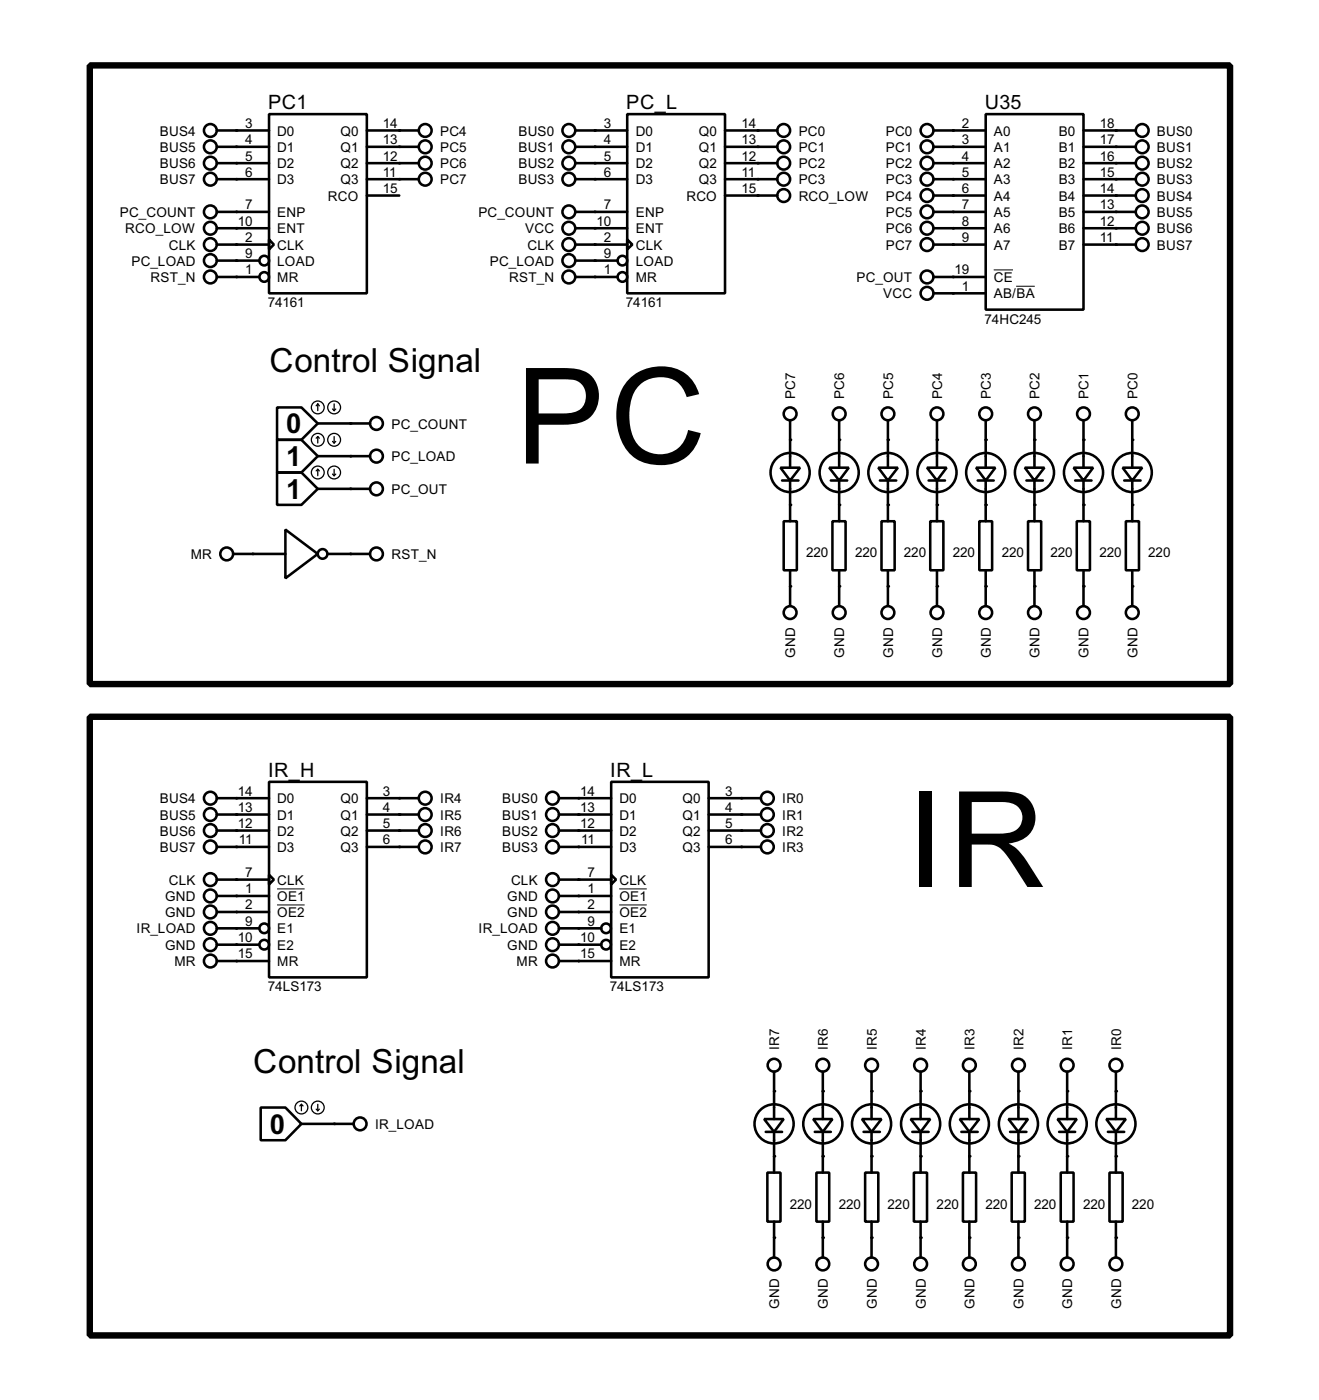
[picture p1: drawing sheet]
<svg xmlns="http://www.w3.org/2000/svg" width="206mm" height="218mm" viewBox="0 0 206 218" stroke-linecap="round" stroke-linejoin="round" font-family="sans-serif">
<g fill="#000">
<circle cx="36.9" cy="35.6" r=".2"/>
<circle cx="36.9" cy="20.4" r=".2"/>
<circle cx="36.9" cy="25.5" r=".2"/>
<circle cx="36.9" cy="33.1" r=".2"/>
<circle cx="36.9" cy="22.9" r=".2"/>
<circle cx="36.9" cy="38.2" r=".2"/>
<circle cx="36.9" cy="28" r=".2"/>
<circle cx="62.3" cy="20.4" r=".2"/>
<circle cx="62.3" cy="25.5" r=".2"/>
<circle cx="62.3" cy="28" r=".2"/>
<circle cx="62.3" cy="22.9" r=".2"/>
<circle cx="92.8" cy="25.5" r=".2"/>
<circle cx="92.8" cy="28" r=".2"/>
<circle cx="92.8" cy="20.4" r=".2"/>
<circle cx="92.8" cy="22.9" r=".2"/>
<circle cx="92.8" cy="33.1" r=".2"/>
<circle cx="92.8" cy="35.6" r=".2"/>
<circle cx="92.8" cy="38.2" r=".2"/>
<circle cx="118.2" cy="25.5" r=".2"/>
<circle cx="118.2" cy="20.4" r=".2"/>
<circle cx="118.2" cy="30.5" r=".2"/>
<circle cx="118.2" cy="22.9" r=".2"/>
<circle cx="118.2" cy="28" r=".2"/>
<circle cx="148.6" cy="35.6" r=".2"/>
<circle cx="148.6" cy="38.2" r=".2"/>
<circle cx="148.6" cy="20.4" r=".2"/>
<circle cx="148.6" cy="22.9" r=".2"/>
<circle cx="148.6" cy="25.5" r=".2"/>
<circle cx="148.6" cy="28" r=".2"/>
<circle cx="148.6" cy="30.5" r=".2"/>
<circle cx="148.6" cy="33.1" r=".2"/>
<circle cx="174" cy="20.4" r=".2"/>
<circle cx="174" cy="33.1" r=".2"/>
<circle cx="174" cy="25.5" r=".2"/>
<circle cx="174" cy="28" r=".2"/>
<circle cx="174" cy="35.6" r=".2"/>
<circle cx="174" cy="22.9" r=".2"/>
<circle cx="174" cy="30.5" r=".2"/>
<circle cx="174" cy="38.2" r=".2"/>
<circle cx="36.9" cy="40.7" r=".2"/>
<circle cx="36.9" cy="43.2" r=".2"/>
<circle cx="92.8" cy="40.7" r=".2"/>
<circle cx="92.8" cy="43.2" r=".2"/>
<circle cx="148.6" cy="43.2" r=".2"/>
<circle cx="148.6" cy="45.8" r=".2"/>
<circle cx="54.7" cy="71.2" r=".2"/>
<circle cx="54.7" cy="66.1" r=".2"/>
<circle cx="54.7" cy="76.3" r=".2"/>
<circle cx="123.2" cy="68.6" r=".2"/>
<circle cx="123.2" cy="78.8" r=".2"/>
<circle cx="130.9" cy="78.8" r=".2"/>
<circle cx="130.9" cy="68.6" r=".2"/>
<circle cx="138.5" cy="68.6" r=".2"/>
<circle cx="138.5" cy="78.8" r=".2"/>
<circle cx="146.1" cy="68.6" r=".2"/>
<circle cx="146.1" cy="78.8" r=".2"/>
<circle cx="153.7" cy="68.6" r=".2"/>
<circle cx="153.7" cy="78.8" r=".2"/>
<circle cx="161.3" cy="78.8" r=".2"/>
<circle cx="161.3" cy="68.6" r=".2"/>
<circle cx="169" cy="78.8" r=".2"/>
<circle cx="169" cy="68.6" r=".2"/>
<circle cx="176.6" cy="68.6" r=".2"/>
<circle cx="176.6" cy="78.8" r=".2"/>
<circle cx="39.4" cy="86.4" r=".2"/>
<circle cx="54.7" cy="86.4" r=".2"/>
<circle cx="123.2" cy="91.5" r=".2"/>
<circle cx="130.9" cy="91.5" r=".2"/>
<circle cx="138.5" cy="91.5" r=".2"/>
<circle cx="146.1" cy="91.5" r=".2"/>
<circle cx="153.7" cy="91.5" r=".2"/>
<circle cx="161.3" cy="91.5" r=".2"/>
<circle cx="169" cy="91.5" r=".2"/>
<circle cx="176.6" cy="91.5" r=".2"/>
<circle cx="36.9" cy="132.1" r=".2"/>
<circle cx="36.9" cy="137.2" r=".2"/>
<circle cx="36.9" cy="127.1" r=".2"/>
<circle cx="36.9" cy="129.6" r=".2"/>
<circle cx="36.9" cy="139.8" r=".2"/>
<circle cx="36.9" cy="124.5" r=".2"/>
<circle cx="62.3" cy="129.6" r=".2"/>
<circle cx="62.3" cy="132.1" r=".2"/>
<circle cx="62.3" cy="127.1" r=".2"/>
<circle cx="62.3" cy="124.5" r=".2"/>
<circle cx="90.2" cy="137.2" r=".2"/>
<circle cx="90.2" cy="127.1" r=".2"/>
<circle cx="90.2" cy="124.5" r=".2"/>
<circle cx="90.2" cy="129.6" r=".2"/>
<circle cx="90.2" cy="132.1" r=".2"/>
<circle cx="90.2" cy="139.8" r=".2"/>
<circle cx="115.6" cy="124.5" r=".2"/>
<circle cx="115.6" cy="127.1" r=".2"/>
<circle cx="115.6" cy="132.1" r=".2"/>
<circle cx="115.6" cy="129.6" r=".2"/>
<circle cx="36.9" cy="142.3" r=".2"/>
<circle cx="36.9" cy="144.8" r=".2"/>
<circle cx="36.9" cy="147.4" r=".2"/>
<circle cx="36.9" cy="149.9" r=".2"/>
<circle cx="90.2" cy="142.3" r=".2"/>
<circle cx="90.2" cy="149.9" r=".2"/>
<circle cx="90.2" cy="144.8" r=".2"/>
<circle cx="90.2" cy="147.4" r=".2"/>
<circle cx="52.1" cy="175.3" r=".2"/>
<circle cx="120.7" cy="170.2" r=".2"/>
<circle cx="128.3" cy="170.2" r=".2"/>
<circle cx="135.9" cy="170.2" r=".2"/>
<circle cx="143.6" cy="170.2" r=".2"/>
<circle cx="151.2" cy="170.2" r=".2"/>
<circle cx="158.8" cy="170.2" r=".2"/>
<circle cx="166.4" cy="170.2" r=".2"/>
<circle cx="174" cy="170.2" r=".2"/>
<circle cx="120.7" cy="193.1" r=".2"/>
<circle cx="120.7" cy="180.4" r=".2"/>
<circle cx="128.3" cy="193.1" r=".2"/>
<circle cx="128.3" cy="180.4" r=".2"/>
<circle cx="135.9" cy="193.1" r=".2"/>
<circle cx="135.9" cy="180.4" r=".2"/>
<circle cx="143.6" cy="193.1" r=".2"/>
<circle cx="143.6" cy="180.4" r=".2"/>
<circle cx="151.2" cy="180.4" r=".2"/>
<circle cx="151.2" cy="193.1" r=".2"/>
<circle cx="158.8" cy="193.1" r=".2"/>
<circle cx="158.8" cy="180.4" r=".2"/>
<circle cx="166.4" cy="193.1" r=".2"/>
<circle cx="166.4" cy="180.4" r=".2"/>
<circle cx="174" cy="193.1" r=".2"/>
<circle cx="174" cy="180.4" r=".2"/>
</g>
<g fill="none" stroke="#000" stroke-width=".4">
<path d="M42 17.8h15.2v28h-15.2zM97.8 17.8h15.3v28h-15.3zM153.7 17.8h15.3v30.5h-15.3zM33.8 38.2h8.2M33.8 20.4h8.2M33.8 22.9h8.2M33.8 25.5h8.2M33.8 28h8.2M33.8 33.1h8.2M33.8 35.6h8.2M42 37.4l.7 .8-.7 .7zM57.2 20.4h8.1"/>
<path d="M57.2 22.9h8.1M57.2 25.5h8.1M57.2 28h8.1M57.2 30.5h5.1M89.7 38.2h8.1M89.7 20.4h8.1M89.7 22.9h8.1M89.7 25.5h8.1M89.7 28h8.1M89.7 33.1h8.1M89.7 35.6h8.1M97.8 37.4l.8 .8-.8 .7z"/>
<path d="M113.1 20.4h8.1M113.1 22.9h8.1M113.1 25.5h8.1M113.1 28h8.1M113.1 30.5h8.1M145.6 38.2h8.1M145.6 20.4h8.1M145.6 22.9h8.1M145.6 25.5h8.1M145.6 28h8.1M145.6 33.1h8.1M145.6 35.6h8.1"/>
<path d="M145.6 30.5h8.1M169 38.2h8.1M169 20.4h8.1M169 22.9h8.1M169 25.5h8.1M169 28h8.1M169 33.1h8.1M169 35.6h8.1M169 30.5h8.1M33.8 43.2h6.6M33.8 40.7h6.6M89.7 43.2h6.6"/>
<path d="M89.7 40.7h6.6M145.6 43.2h8.1M145.6 45.8h8.1M43.2 63.6h3.8l2.6 2.5-2.6 2.5h-3.8zM43.2 68.6h3.8l2.6 2.6-2.6 2.5h-3.8zM43.2 73.7h3.8l2.6 2.6-2.6 2.5h-3.8zM49.6 66.1h8.1M49.6 71.2h8.1M49.6 76.3h8.1M121.7 73h3.1l-1.6 2zM122 75h2.5M123.2 65.6v7.4"/>
<path d="M123.2 75v6.3M129.3 73h3.1l-1.5 2zM129.6 75h2.5M130.9 65.6v7.4M130.9 75v6.3M137 73h3l-1.5 2zM137.2 75h2.6M138.5 65.6v7.4M138.5 75v6.3M144.6 73h3l-1.5 2zM144.8 75h2.6M146.1 65.6v7.4"/>
<path d="M146.1 75v6.3M152.2 73h3l-1.5 2zM152.5 75h2.5M153.7 65.6v7.4M153.7 75v6.3M159.8 73h3.1l-1.6 2zM160.1 75h2.5M161.3 65.6v7.4M161.3 75v6.3M167.4 73h3.1l-1.5 2zM167.7 75h2.5M169 65.6v7.4"/>
<path d="M169 75v6.3M175.1 73h3l-1.5 2zM175.3 75h2.6M176.6 65.6v7.4M176.6 75v6.3M36.4 86.4h8.1M44.5 82.6l5.1 3.8-5.1 3.8zM51.1 86.4h6.6M122.2 81.3h2.1v7.7h-2.1zM123.2 89v5.5M129.8 81.3h2.1v7.7h-2.1zM130.9 89v5.5"/>
<path d="M137.5 81.3h2v7.7h-2zM138.5 89v5.5M145.1 81.3h2v7.7h-2zM146.1 89v5.5M152.7 81.3h2v7.7h-2zM153.7 89v5.5M160.3 81.3h2.1v7.7h-2.1zM161.3 89v5.5M167.9 81.3h2.1v7.7h-2.1zM169 89v5.5M175.6 81.3h2v7.7h-2zM176.6 89v5.5"/>
<path d="M33.8 139.8h8.2M33.8 137.2h8.2M33.8 124.5h8.2M33.8 127.1h8.2M33.8 129.6h8.2M33.8 132.1h8.2M42 122h15.2v30.5h-15.2zM42 136.5l.7 .7-.7 .8zM57.2 124.5h8.1M57.2 127.1h8.1M57.2 129.6h8.1M57.2 132.1h8.1"/>
<path d="M87.2 139.8h8.1M87.2 137.2h8.1M87.2 124.5h8.1M87.2 127.1h8.1M87.2 129.6h8.1M87.2 132.1h8.1M95.3 122h15.2v30.5h-15.2zM95.3 136.5l.8 .7-.8 .8zM110.5 124.5h8.2M110.5 127.1h8.2M110.5 129.6h8.2M110.5 132.1h8.2"/>
<path d="M33.8 142.3h8.2M33.8 147.4h6.6M33.8 149.9h8.2M33.8 144.8h6.6M87.2 142.3h8.1M87.2 147.4h6.6M87.2 149.9h8.1M87.2 144.8h6.6M40.7 172.8h3.8l2.5 2.5-2.5 2.6h-3.8zM47 175.3h8.2M119.2 174.6h3l-1.5 2zM119.4 176.6h2.6"/>
<path d="M120.7 167.2v7.4M120.7 176.6v6.3M126.8 174.6h3l-1.5 2zM127.1 176.6h2.5M128.3 167.2v7.4M128.3 176.6v6.3M134.4 174.6h3.1l-1.6 2zM134.7 176.6h2.5M135.9 167.2v7.4M135.9 176.6v6.3M142 174.6h3.1l-1.5 2zM142.3 176.6h2.5"/>
<path d="M143.6 167.2v7.4M143.6 176.6v6.3M149.7 174.6h3l-1.5 2zM149.9 176.6h2.6M151.2 167.2v7.4M151.2 176.6v6.3M157.3 174.6h3l-1.5 2zM157.5 176.6h2.6M158.8 167.2v7.4M158.8 176.6v6.3M164.9 174.6h3l-1.5 2zM165.2 176.6h2.5"/>
<path d="M166.4 167.2v7.4M166.4 176.6v6.3M172.5 174.6h3.1l-1.6 2zM172.8 176.6h2.5M174 167.2v7.4M174 176.6v6.3M119.7 182.9h2v7.7h-2zM120.7 190.6v5.5M127.3 182.9h2v7.7h-2zM128.3 190.6v5.5M134.9 182.9h2.1v7.7h-2.1zM135.9 190.6v5.5"/>
<path d="M142.5 182.9h2.1v7.7h-2.1zM143.6 190.6v5.5M150.2 182.9h2v7.7h-2zM151.2 190.6v5.5M157.8 182.9h2v7.7h-2zM158.8 190.6v5.5M165.4 182.9h2v7.7h-2zM166.4 190.6v5.5M173 182.9h2.1v7.7h-2.1zM174 190.6v5.5"/>
<circle cx="32.8" cy="38.2" r="1"/>
<circle cx="32.8" cy="33.1" r="1"/>
<circle cx="32.8" cy="28" r="1"/>
<circle cx="32.8" cy="35.6" r="1"/>
<circle cx="32.8" cy="25.5" r="1"/>
<circle cx="32.8" cy="20.4" r="1"/>
<circle cx="32.8" cy="22.9" r="1"/>
<circle cx="66.3" cy="28" r="1"/>
<circle cx="66.3" cy="25.5" r="1"/>
<circle cx="66.3" cy="22.9" r="1"/>
<circle cx="66.3" cy="20.4" r="1"/>
<circle cx="88.7" cy="38.2" r="1"/>
<circle cx="88.7" cy="28" r="1"/>
<circle cx="88.7" cy="33.1" r="1"/>
<circle cx="88.7" cy="35.6" r="1"/>
<circle cx="88.7" cy="25.5" r="1"/>
<circle cx="88.7" cy="22.9" r="1"/>
<circle cx="88.7" cy="20.4" r="1"/>
<circle cx="122.2" cy="30.5" r="1"/>
<circle cx="122.2" cy="28" r="1"/>
<circle cx="122.2" cy="25.5" r="1"/>
<circle cx="122.2" cy="22.9" r="1"/>
<circle cx="122.2" cy="20.4" r="1"/>
<circle cx="144.5" cy="30.5" r="1"/>
<circle cx="144.5" cy="38.2" r="1"/>
<circle cx="144.5" cy="28" r="1"/>
<circle cx="144.5" cy="33.1" r="1"/>
<circle cx="144.5" cy="35.6" r="1"/>
<circle cx="144.5" cy="25.5" r="1"/>
<circle cx="144.5" cy="22.9" r="1"/>
<circle cx="144.5" cy="20.4" r="1"/>
<circle cx="178.1" cy="28" r="1"/>
<circle cx="178.1" cy="30.5" r="1"/>
<circle cx="178.1" cy="33.1" r="1"/>
<circle cx="178.1" cy="38.2" r="1"/>
<circle cx="178.1" cy="35.6" r="1"/>
<circle cx="178.1" cy="25.5" r="1"/>
<circle cx="178.1" cy="20.4" r="1"/>
<circle cx="178.1" cy="22.9" r="1"/>
<circle cx="32.8" cy="43.2" r="1"/>
<circle cx="32.8" cy="40.7" r="1"/>
<circle cx="41.2" cy="40.7" r=".75"/>
<circle cx="41.2" cy="43.2" r=".75"/>
<circle cx="88.7" cy="43.2" r="1"/>
<circle cx="88.7" cy="40.7" r="1"/>
<circle cx="97" cy="43.2" r=".75"/>
<circle cx="97" cy="40.7" r=".75"/>
<circle cx="144.5" cy="43.2" r="1"/>
<circle cx="144.5" cy="45.8" r="1"/>
<circle cx="58.7" cy="66.1" r="1"/>
<circle cx="58.7" cy="71.2" r="1"/>
<circle cx="58.7" cy="76.3" r="1"/>
<circle cx="123.2" cy="73.7" r="3.1"/>
<circle cx="123.2" cy="64.6" r="1"/>
<circle cx="130.8" cy="73.7" r="3.1"/>
<circle cx="130.8" cy="64.6" r="1"/>
<circle cx="138.4" cy="73.7" r="3.1"/>
<circle cx="138.4" cy="64.6" r="1"/>
<circle cx="146.1" cy="73.7" r="3.1"/>
<circle cx="146.1" cy="64.6" r="1"/>
<circle cx="153.7" cy="73.7" r="3.1"/>
<circle cx="153.7" cy="64.6" r="1"/>
<circle cx="161.3" cy="73.7" r="3.1"/>
<circle cx="161.3" cy="64.6" r="1"/>
<circle cx="168.9" cy="73.7" r="3.1"/>
<circle cx="168.9" cy="64.6" r="1"/>
<circle cx="176.5" cy="73.7" r="3.1"/>
<circle cx="176.5" cy="64.6" r="1"/>
<circle cx="35.3" cy="86.4" r="1"/>
<circle cx="50.3" cy="86.4" r=".75"/>
<circle cx="58.7" cy="86.4" r="1"/>
<circle cx="123.2" cy="95.6" r="1"/>
<circle cx="130.8" cy="95.6" r="1"/>
<circle cx="138.4" cy="95.6" r="1"/>
<circle cx="146.1" cy="95.6" r="1"/>
<circle cx="153.7" cy="95.6" r="1"/>
<circle cx="161.3" cy="95.6" r="1"/>
<circle cx="168.9" cy="95.6" r="1"/>
<circle cx="176.5" cy="95.6" r="1"/>
<circle cx="32.8" cy="139.8" r="1"/>
<circle cx="32.8" cy="132.1" r="1"/>
<circle cx="32.8" cy="129.6" r="1"/>
<circle cx="32.8" cy="127.1" r="1"/>
<circle cx="32.8" cy="137.2" r="1"/>
<circle cx="32.8" cy="124.5" r="1"/>
<circle cx="66.3" cy="132.1" r="1"/>
<circle cx="66.3" cy="127.1" r="1"/>
<circle cx="66.3" cy="124.5" r="1"/>
<circle cx="66.3" cy="129.6" r="1"/>
<circle cx="86.1" cy="127.1" r="1"/>
<circle cx="86.1" cy="124.5" r="1"/>
<circle cx="86.1" cy="132.1" r="1"/>
<circle cx="86.1" cy="139.8" r="1"/>
<circle cx="86.1" cy="129.6" r="1"/>
<circle cx="86.1" cy="137.2" r="1"/>
<circle cx="119.6" cy="127.1" r="1"/>
<circle cx="119.6" cy="124.5" r="1"/>
<circle cx="119.6" cy="129.6" r="1"/>
<circle cx="119.6" cy="132.1" r="1"/>
<circle cx="32.8" cy="147.4" r="1"/>
<circle cx="32.8" cy="144.8" r="1"/>
<circle cx="32.8" cy="149.9" r="1"/>
<circle cx="32.8" cy="142.3" r="1"/>
<circle cx="41.2" cy="144.8" r=".75"/>
<circle cx="41.2" cy="147.4" r=".75"/>
<circle cx="86.1" cy="147.4" r="1"/>
<circle cx="86.1" cy="144.8" r="1"/>
<circle cx="86.1" cy="142.3" r="1"/>
<circle cx="86.1" cy="149.9" r="1"/>
<circle cx="94.5" cy="144.8" r=".75"/>
<circle cx="94.5" cy="147.4" r=".75"/>
<circle cx="56.1" cy="175.3" r="1"/>
<circle cx="120.7" cy="175.3" r="3.1"/>
<circle cx="120.7" cy="166.2" r="1"/>
<circle cx="128.3" cy="175.3" r="3.1"/>
<circle cx="128.3" cy="166.2" r="1"/>
<circle cx="135.9" cy="175.3" r="3.1"/>
<circle cx="135.9" cy="166.2" r="1"/>
<circle cx="143.5" cy="175.3" r="3.1"/>
<circle cx="143.5" cy="166.2" r="1"/>
<circle cx="151.1" cy="175.3" r="3.1"/>
<circle cx="151.1" cy="166.2" r="1"/>
<circle cx="158.8" cy="175.3" r="3.1"/>
<circle cx="158.8" cy="166.2" r="1"/>
<circle cx="166.4" cy="175.3" r="3.1"/>
<circle cx="166.4" cy="166.2" r="1"/>
<circle cx="174" cy="175.3" r="3.1"/>
<circle cx="174" cy="166.2" r="1"/>
<circle cx="120.7" cy="197.2" r="1"/>
<circle cx="128.3" cy="197.2" r="1"/>
<circle cx="135.9" cy="197.2" r="1"/>
<circle cx="143.5" cy="197.2" r="1"/>
<circle cx="151.1" cy="197.2" r="1"/>
<circle cx="158.8" cy="197.2" r="1"/>
<circle cx="166.4" cy="197.2" r="1"/>
<circle cx="174" cy="197.2" r="1"/>
</g>
<path d="M155 42.1h3M158.5 44.7h2.9M43.2 138.7h4.3M96.6 138.7h4.3M43.2 141.2h4.3M96.6 141.2h4.3" fill="none" stroke="#000" stroke-width=".16"/>
<g fill="none" stroke="#000" stroke-width=".2">
<path d="M49.6 63l-.3 .3M49.6 63l.2 .3M49.6 63v1.1M49.6 68.1v1M49.6 73.2v1M49.6 68.1l-.3 .3M49.6 68.1l.2 .3M49.6 73.2l-.3 .3M49.6 73.2l.2 .3M51.9 63.8l.2 .3M51.9 68.9l.2 .2M51.9 74l.2 .2"/>
<path d="M52.1 63v1.1M52.1 68.1v1M52.1 73.2v1M52.4 63.8l-.3 .3M52.4 68.9l-.3 .2M52.4 74l-.3 .2M47 172.3l-.2 .2M47 172.3l.3 .2M47 172.3v1M49.3 173l.3 .3M49.6 172.3v1M49.8 173l-.2 .3"/>
<circle cx="49.5" cy="73.7" r="1"/>
<circle cx="49.5" cy="63.6" r="1"/>
<circle cx="49.5" cy="68.6" r="1"/>
<circle cx="52.1" cy="73.7" r="1"/>
<circle cx="52.1" cy="68.6" r="1"/>
<circle cx="52.1" cy="63.6" r="1"/>
<circle cx="47" cy="172.8" r="1"/>
<circle cx="49.5" cy="172.8" r="1"/>
</g>
<path d="M14 10.2h177.8v96.5h-177.8zM14 111.8h177.8v96.5h-177.8z" fill="none" stroke="#000" stroke-width="1"/>
<g font-size="23.3">
<text x="80.4" y="72.3">PC</text>
<text x="141.4" y="138.4">IR</text>
</g>
<g font-size="5.8">
<text x="42" y="58.1">Control Signal</text>
<text x="39.5" y="167.4">Control Signal</text>
</g>
<g font-size="4.8">
<text x="44.6" y="67.6">0</text>
<text x="44.6" y="72.7">1</text>
<text x="44.6" y="77.8">1</text>
<text x="42.1" y="176.9">0</text>
</g>
<g font-size="3.5">
<text x="41.8" y="17">PC1</text>
<text x="97.7" y="17">PC_L</text>
<text x="153.6" y="17">U35</text>
<text x="41.8" y="121.2">IR_H</text>
<text x="95.2" y="121.2">IR_L</text>
</g>
<g font-size="2.4">
<text x="24.9" y="21.2">BUS4</text>
<text x="24.9" y="23.7">BUS5</text>
<text x="38.3" y="20">3</text>
<text x="38.3" y="22.5">4</text>
<text x="43.2" y="21.2">D0</text>
<text x="43.2" y="23.7">D1</text>
<text x="53.1" y="21.2">Q0</text>
<text x="53.1" y="23.7">Q1</text>
<text x="59.7" y="20">14</text>
<text x="59.7" y="22.5">13</text>
<text x="68.6" y="21.2">PC4</text>
<text x="68.6" y="23.7">PC5</text>
<text x="80.8" y="21.2">BUS0</text>
<text x="80.8" y="23.7">BUS1</text>
<text x="94.2" y="20">3</text>
<text x="94.2" y="22.5">4</text>
<text x="99.1" y="21.2">D0</text>
<text x="99.1" y="23.7">D1</text>
<text x="109" y="21.2">Q0</text>
<text x="109" y="23.7">Q1</text>
<text x="115.6" y="20">14</text>
<text x="115.6" y="22.5">13</text>
<text x="124.5" y="21.2">PC0</text>
<text x="124.5" y="23.7">PC1</text>
<text x="138.1" y="21.2">PC0</text>
<text x="138.1" y="23.7">PC1</text>
<text x="150" y="20">2</text>
<text x="150" y="22.5">3</text>
<text x="155" y="21.2">A0</text>
<text x="155" y="23.7">A1</text>
<text x="165.1" y="21.2">B0</text>
<text x="165.1" y="23.7">B1</text>
<text x="171.5" y="20">18</text>
<text x="171.5" y="22.5">17</text>
<text x="180.4" y="21.2">BUS0</text>
<text x="180.4" y="23.7">BUS1</text>
<text x="24.9" y="26.2">BUS6</text>
<text x="24.9" y="28.8">BUS7</text>
<text x="38.3" y="25">5</text>
<text x="38.3" y="27.5">6</text>
<text x="43.2" y="26.2">D2</text>
<text x="43.2" y="28.8">D3</text>
<text x="53.1" y="26.2">Q2</text>
<text x="53.1" y="28.8">Q3</text>
<text x="59.7" y="25">12</text>
<text x="59.7" y="27.5">11</text>
<text x="68.6" y="26.2">PC6</text>
<text x="68.6" y="28.8">PC7</text>
<text x="80.8" y="26.2">BUS2</text>
<text x="80.8" y="28.8">BUS3</text>
<text x="94.2" y="25">5</text>
<text x="94.2" y="27.5">6</text>
<text x="99.1" y="26.2">D2</text>
<text x="99.1" y="28.8">D3</text>
<text x="109" y="26.2">Q2</text>
<text x="109" y="28.8">Q3</text>
<text x="115.6" y="25">12</text>
<text x="115.6" y="27.5">11</text>
<text x="124.5" y="26.2">PC2</text>
<text x="124.5" y="28.8">PC3</text>
<text x="138.1" y="26.2">PC2</text>
<text x="138.1" y="28.8">PC3</text>
<text x="150" y="25">4</text>
<text x="150" y="27.5">5</text>
<text x="155" y="26.2">A2</text>
<text x="155" y="28.8">A3</text>
<text x="165.1" y="26.2">B2</text>
<text x="165.1" y="28.8">B3</text>
<text x="171.5" y="25">16</text>
<text x="171.5" y="27.5">15</text>
<text x="180.4" y="26.2">BUS2</text>
<text x="180.4" y="28.8">BUS3</text>
<text x="18.7" y="33.9">PC_COUNT</text>
<text x="37.1" y="35.2">10</text>
<text x="38.3" y="32.7">7</text>
<text x="43.2" y="33.9">ENP</text>
<text x="51.1" y="31.3">RCO</text>
<text x="59.7" y="30.1">15</text>
<text x="74.6" y="33.9">PC_COUNT</text>
<text x="93" y="35.2">10</text>
<text x="94.2" y="32.7">7</text>
<text x="99.1" y="33.9">ENP</text>
<text x="107" y="31.3">RCO</text>
<text x="115.6" y="30.1">15</text>
<text x="124.5" y="31.3">RCO_LOW</text>
<text x="138.1" y="31.3">PC4</text>
<text x="138.1" y="33.9">PC5</text>
<text x="150" y="30.1">6</text>
<text x="150" y="32.7">7</text>
<text x="150" y="35.2">8</text>
<text x="155" y="31.3">A4</text>
<text x="155" y="33.9">A5</text>
<text x="165.1" y="31.3">B4</text>
<text x="165.1" y="33.9">B5</text>
<text x="171.5" y="30.1">14</text>
<text x="171.5" y="32.7">13</text>
<text x="171.5" y="35.2">12</text>
<text x="180.4" y="31.3">BUS4</text>
<text x="180.4" y="33.9">BUS5</text>
<text x="19.5" y="36.4">RCO_LOW</text>
<text x="20.5" y="41.5">PC_LOAD</text>
<text x="26.3" y="39">CLK</text>
<text x="38.3" y="37.7">2</text>
<text x="38.3" y="40.2">9</text>
<text x="43.2" y="36.4">ENT</text>
<text x="43.2" y="39">CLK</text>
<text x="43.2" y="41.5">LOAD</text>
<text x="76.4" y="41.5">PC_LOAD</text>
<text x="81.9" y="36.4">VCC</text>
<text x="82.2" y="39">CLK</text>
<text x="94.2" y="37.7">2</text>
<text x="94.2" y="40.2">9</text>
<text x="99.1" y="36.4">ENT</text>
<text x="99.1" y="39">CLK</text>
<text x="99.1" y="41.5">LOAD</text>
<text x="138.1" y="36.4">PC6</text>
<text x="138.1" y="39">PC7</text>
<text x="150" y="37.7">9</text>
<text x="155" y="36.4">A6</text>
<text x="155" y="39">A7</text>
<text x="165.1" y="36.4">B6</text>
<text x="165.1" y="39">B7</text>
<text x="171.5" y="37.7">11</text>
<text x="180.4" y="36.4">BUS6</text>
<text x="180.4" y="39">BUS7</text>
<text x="23.5" y="44">RST_N</text>
<text x="38.3" y="42.8">1</text>
<text x="41.8" y="48">74161</text>
<text x="43.2" y="44">MR</text>
<text x="79.4" y="44">RST_N</text>
<text x="94.2" y="42.8">1</text>
<text x="97.6" y="48">74161</text>
<text x="99.1" y="44">MR</text>
<text x="133.5" y="44">PC_OUT</text>
<text x="137.7" y="46.6">VCC</text>
<text x="148.9" y="42.8">19</text>
<text x="150" y="45.4">1</text>
<text x="155" y="44">CE</text>
<text x="155" y="46.6">AB/BA</text>
<text x="153.5" y="50.5">74HC245</text>
<text x="124" y="62.2" transform="rotate(-90 124 62.2)">PC7</text>
<text x="131.7" y="62.2" transform="rotate(-90 131.7 62.2)">PC6</text>
<text x="139.3" y="62.2" transform="rotate(-90 139.3 62.2)">PC5</text>
<text x="146.9" y="62.2" transform="rotate(-90 146.9 62.2)">PC4</text>
<text x="154.5" y="62.2" transform="rotate(-90 154.5 62.2)">PC3</text>
<text x="162.1" y="62.2" transform="rotate(-90 162.1 62.2)">PC2</text>
<text x="169.8" y="62.2" transform="rotate(-90 169.8 62.2)">PC1</text>
<text x="177.4" y="62.2" transform="rotate(-90 177.4 62.2)">PC0</text>
<text x="61" y="66.9">PC_COUNT</text>
<text x="61" y="72">PC_LOAD</text>
<text x="61" y="77.1">PC_OUT</text>
<text x="29.7" y="87.2">MR</text>
<text x="61" y="87.2">RST_N</text>
<text x="125.7" y="86.9">220</text>
<text x="133.4" y="86.9">220</text>
<text x="141" y="86.9">220</text>
<text x="148.6" y="86.9">220</text>
<text x="156.2" y="86.9">220</text>
<text x="163.8" y="86.9">220</text>
<text x="171.5" y="86.9">220</text>
<text x="179.1" y="86.9">220</text>
<text x="124" y="102.6" transform="rotate(-90 124 102.6)">GND</text>
<text x="131.7" y="102.6" transform="rotate(-90 131.7 102.6)">GND</text>
<text x="139.3" y="102.6" transform="rotate(-90 139.3 102.6)">GND</text>
<text x="146.9" y="102.6" transform="rotate(-90 146.9 102.6)">GND</text>
<text x="154.5" y="102.6" transform="rotate(-90 154.5 102.6)">GND</text>
<text x="162.1" y="102.6" transform="rotate(-90 162.1 102.6)">GND</text>
<text x="169.8" y="102.6" transform="rotate(-90 169.8 102.6)">GND</text>
<text x="177.4" y="102.6" transform="rotate(-90 177.4 102.6)">GND</text>
<text x="24.9" y="125.3">BUS4</text>
<text x="37.1" y="124.1">14</text>
<text x="43.2" y="125.3">D0</text>
<text x="53.1" y="125.3">Q0</text>
<text x="59.7" y="124.1">3</text>
<text x="68.6" y="125.3">IR4</text>
<text x="78.3" y="125.3">BUS0</text>
<text x="90.5" y="124.1">14</text>
<text x="96.6" y="125.3">D0</text>
<text x="106.4" y="125.3">Q0</text>
<text x="113.1" y="124.1">3</text>
<text x="122" y="125.3">IR0</text>
<text x="24.9" y="127.9">BUS5</text>
<text x="24.9" y="130.4">BUS6</text>
<text x="37.1" y="126.7">13</text>
<text x="37.1" y="129.2">12</text>
<text x="37.3" y="131.7">11</text>
<text x="43.2" y="127.9">D1</text>
<text x="43.2" y="130.4">D2</text>
<text x="53.1" y="127.9">Q1</text>
<text x="53.1" y="130.4">Q2</text>
<text x="59.7" y="126.7">4</text>
<text x="59.7" y="129.2">5</text>
<text x="59.7" y="131.7">6</text>
<text x="68.6" y="127.9">IR5</text>
<text x="68.6" y="130.4">IR6</text>
<text x="78.3" y="127.9">BUS1</text>
<text x="78.3" y="130.4">BUS2</text>
<text x="90.5" y="126.7">13</text>
<text x="90.5" y="129.2">12</text>
<text x="90.6" y="131.7">11</text>
<text x="96.6" y="127.9">D1</text>
<text x="96.6" y="130.4">D2</text>
<text x="106.4" y="127.9">Q1</text>
<text x="106.4" y="130.4">Q2</text>
<text x="113.1" y="126.7">4</text>
<text x="113.1" y="129.2">5</text>
<text x="113.1" y="131.7">6</text>
<text x="122" y="127.9">IR1</text>
<text x="122" y="130.4">IR2</text>
<text x="24.9" y="132.9">BUS7</text>
<text x="38.3" y="136.8">7</text>
<text x="43.2" y="132.9">D3</text>
<text x="53.1" y="132.9">Q3</text>
<text x="68.6" y="132.9">IR7</text>
<text x="78.3" y="132.9">BUS3</text>
<text x="91.6" y="136.8">7</text>
<text x="96.6" y="132.9">D3</text>
<text x="106.4" y="132.9">Q3</text>
<text x="122" y="132.9">IR3</text>
<text x="25.7" y="140.6">GND</text>
<text x="25.7" y="143.1">GND</text>
<text x="26.3" y="138">CLK</text>
<text x="38.3" y="139.4">1</text>
<text x="38.3" y="141.9">2</text>
<text x="43.2" y="138">CLK</text>
<text x="43.2" y="140.6">OE1</text>
<text x="43.2" y="143.1">OE2</text>
<text x="79.1" y="140.6">GND</text>
<text x="79.1" y="143.1">GND</text>
<text x="79.7" y="138">CLK</text>
<text x="91.6" y="139.4">1</text>
<text x="91.6" y="141.9">2</text>
<text x="96.6" y="138">CLK</text>
<text x="96.6" y="140.6">OE1</text>
<text x="96.6" y="143.1">OE2</text>
<text x="21.3" y="145.6">IR_LOAD</text>
<text x="25.7" y="148.2">GND</text>
<text x="37.1" y="147">10</text>
<text x="37.1" y="149.5">15</text>
<text x="38.3" y="144.4">9</text>
<text x="43.2" y="145.6">E1</text>
<text x="43.2" y="148.2">E2</text>
<text x="74.6" y="145.6">IR_LOAD</text>
<text x="79.1" y="148.2">GND</text>
<text x="90.5" y="147">10</text>
<text x="90.5" y="149.5">15</text>
<text x="91.6" y="144.4">9</text>
<text x="96.6" y="145.6">E1</text>
<text x="96.6" y="148.2">E2</text>
<text x="27.2" y="150.7">MR</text>
<text x="41.8" y="154.7">74LS173</text>
<text x="43.2" y="150.7">MR</text>
<text x="80.5" y="150.7">MR</text>
<text x="95.1" y="154.7">74LS173</text>
<text x="96.6" y="150.7">MR</text>
<text x="121.5" y="163.8" transform="rotate(-90 121.5 163.8)">IR7</text>
<text x="129.1" y="163.8" transform="rotate(-90 129.1 163.8)">IR6</text>
<text x="136.7" y="163.8" transform="rotate(-90 136.7 163.8)">IR5</text>
<text x="144.4" y="163.8" transform="rotate(-90 144.4 163.8)">IR4</text>
<text x="152" y="163.8" transform="rotate(-90 152 163.8)">IR3</text>
<text x="159.6" y="163.8" transform="rotate(-90 159.6 163.8)">IR2</text>
<text x="167.2" y="163.8" transform="rotate(-90 167.2 163.8)">IR1</text>
<text x="174.8" y="163.8" transform="rotate(-90 174.8 163.8)">IR0</text>
<text x="58.5" y="176.1">IR_LOAD</text>
<text x="123.2" y="188.5">220</text>
<text x="130.8" y="188.5">220</text>
<text x="138.4" y="188.5">220</text>
<text x="146.1" y="188.5">220</text>
<text x="153.7" y="188.5">220</text>
<text x="161.3" y="188.5">220</text>
<text x="168.9" y="188.5">220</text>
<text x="176.5" y="188.5">220</text>
<text x="121.5" y="204.2" transform="rotate(-90 121.5 204.2)">GND</text>
<text x="129.1" y="204.2" transform="rotate(-90 129.1 204.2)">GND</text>
<text x="136.7" y="204.2" transform="rotate(-90 136.7 204.2)">GND</text>
<text x="144.3" y="204.2" transform="rotate(-90 144.3 204.2)">GND</text>
<text x="152" y="204.2" transform="rotate(-90 152 204.2)">GND</text>
<text x="159.6" y="204.2" transform="rotate(-90 159.6 204.2)">GND</text>
<text x="167.2" y="204.2" transform="rotate(-90 167.2 204.2)">GND</text>
<text x="174.8" y="204.2" transform="rotate(-90 174.8 204.2)">GND</text>
</g>
</svg>
